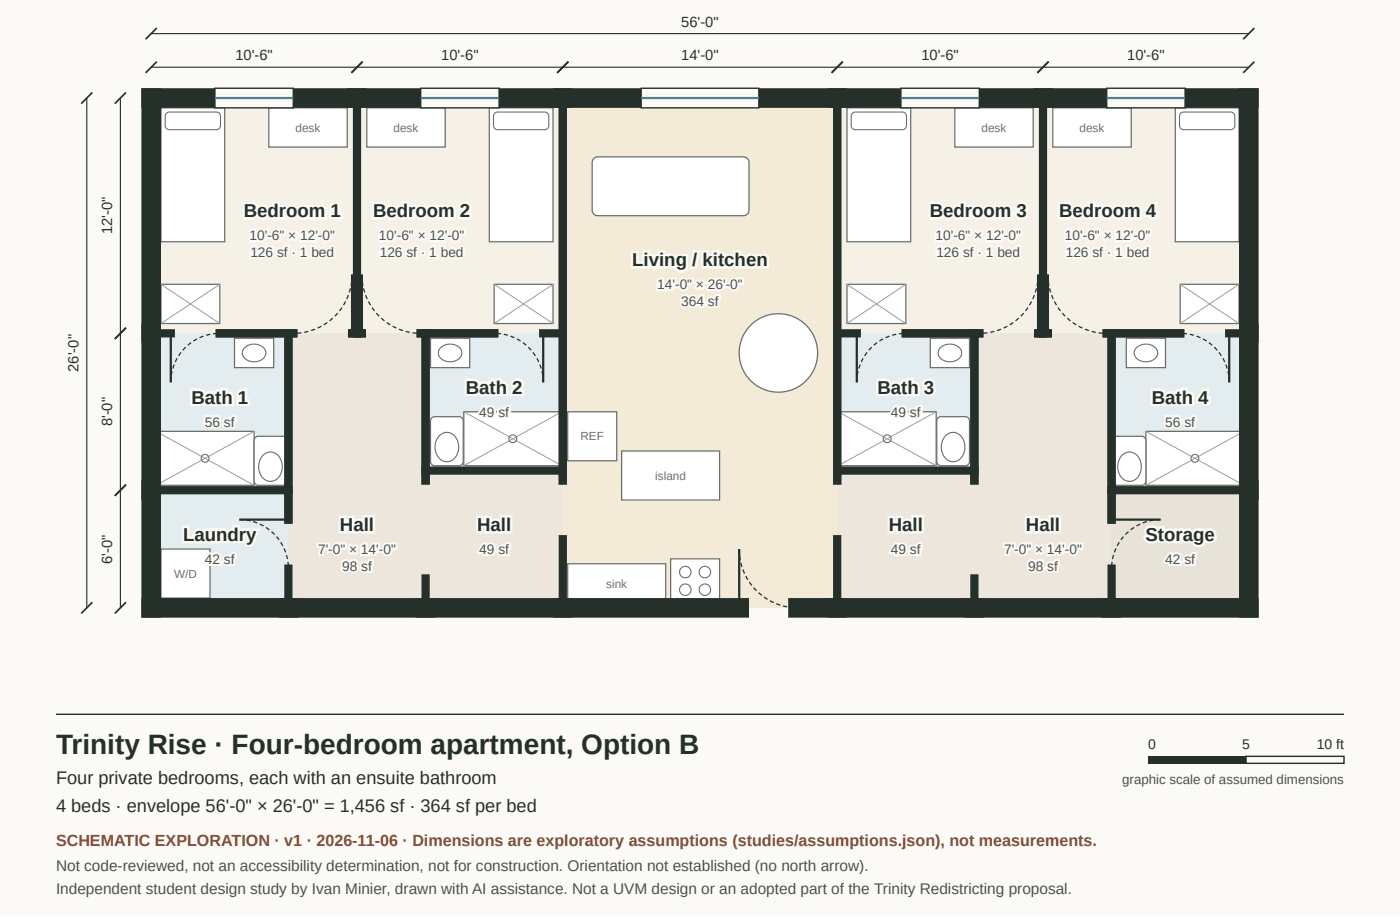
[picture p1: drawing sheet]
<svg xmlns="http://www.w3.org/2000/svg" width="265mm" height="173mm" viewBox="0 0 265 173" stroke-linecap="round" stroke-linejoin="round" font-family="sans-serif">
<path d="M0 0h264.6v173h-264.6z" fill="#fbfaf6"/>
<g fill="#f6f1e7">
<path d="M28.6 18.5h38.9v44.5h-38.9z"/>
<path d="M67.5 18.5h38.9v44.5h-38.9z"/>
</g>
<path d="M106.4 18.5h51.8v96.3h-51.8z" fill="#f3ead8"/>
<g fill="#f6f1e7">
<path d="M158.2 18.5h38.9v44.5h-38.9z"/>
<path d="M197.1 18.5h38.9v44.5h-38.9z"/>
</g>
<path d="M28.6 63h25.9v29.6h-25.9z" fill="#e3edf0"/>
<path d="M54.5 63h25.9v51.8h-25.9z" fill="#ece6dc"/>
<path d="M80.4 63h26v25.9h-26z" fill="#e3edf0"/>
<path d="M80.4 88.9h26v25.9h-26z" fill="#ece6dc"/>
<g fill="#e3edf0">
<path d="M28.6 92.6h25.9v22.2h-25.9z"/>
<path d="M210.1 63h25.9v29.6h-25.9z"/>
</g>
<path d="M184.1 63h26v51.8h-26z" fill="#ece6dc"/>
<path d="M158.2 63h25.9v25.9h-25.9z" fill="#e3edf0"/>
<path d="M158.2 88.9h25.9v25.9h-25.9z" fill="#ece6dc"/>
<path d="M210.1 92.6h25.9v22.2h-25.9z" fill="#e8e3d8"/>
<path d="M30.4 20.4h12.1v25.3h-12.1z" fill="#fff"/>
<path d="M30.4 20.4h12.1v25.3h-12.1z" fill="none" stroke="#6b706b" stroke-width=".24"/>
<path d="M31.5 21.4l.5-.2h8.9a.79 .79 0 0 1 .8 .8v1.7a.79 .79 0 0 1-.8 .8h-8.9a.79 .79 0 0 1-.8-.8v-1.9z" fill="none" stroke="#6b706b" stroke-width=".21"/>
<path d="M50.8 20.4h14.8v7.4h-14.8z" fill="#fff"/>
<path d="M50.8 20.4h14.8v7.4h-14.8z" fill="none" stroke="#6b706b" stroke-width=".24"/>
<path d="M30.4 53.7h11.1v7.4h-11.1z" fill="#fff"/>
<path d="M30.4 53.7h11.1v7.4h-11.1z" fill="none" stroke="#6b706b" stroke-width=".24"/>
<path d="M30.4 53.7l11.1 7.4M41.5 53.7l-11.1 7.4" fill="none" stroke="#9aa09a" stroke-width=".19"/>
<path d="M44.3 63.9h7.4v5.6h-7.4z" fill="#fff"/>
<path d="M44.3 63.9h7.4v5.6h-7.4z" fill="none" stroke="#6b706b" stroke-width=".24"/>
<path d="M46.3 65.6a2.45 2.45 0 0 1 3.9 .9 2.15 2.15 0 0 1-3 1.7 1.51 1.51 0 0 1-1.3-1 1.51 1.51 0 0 1 .4-1.6z" fill="none" stroke="#6b706b" stroke-width=".21"/>
<path d="M29.5 81.5h18.5v10.2h-18.5z" fill="#fff"/>
<path d="M29.5 81.5h18.5v10.2h-18.5z" fill="none" stroke="#6b706b" stroke-width=".24"/>
<path d="M29.5 81.5l18.5 10.2M48 81.5l-18.5 10.2" fill="none" stroke="#9aa09a" stroke-width=".19"/>
<circle cx="38.8" cy="86.6" r=".74" fill="none" stroke="#6b706b" stroke-width=".21"/>
<path d="M48.3 82.7l.5-.3h4.6a.79 .79 0 0 1 .8 .8v7.7a.79 .79 0 0 1-.8 .8h-4.6a.79 .79 0 0 1-.8-.8v-7.7z" fill="#fff"/>
<path d="M48.3 82.7l.5-.3h4.6a.79 .79 0 0 1 .8 .8v7.7a.79 .79 0 0 1-.8 .8h-4.6a.79 .79 0 0 1-.8-.8v-7.7z" fill="none" stroke="#6b706b" stroke-width=".24"/>
<path d="M49.8 86a2.14 2.14 0 0 1 2.3-.4 2.14 2.14 0 0 1 1.2 2 2.56 2.56 0 0 1-2.6 3.3 3 3 0 0 1-.9-4.9z" fill="none" stroke="#6b706b" stroke-width=".21"/>
<path d="M69.3 20.4h14.8v7.4h-14.8z" fill="#fff"/>
<path d="M69.3 20.4h14.8v7.4h-14.8z" fill="none" stroke="#6b706b" stroke-width=".24"/>
<path d="M92.5 20.4h12v25.3h-12z" fill="#fff"/>
<path d="M92.5 20.4h12v25.3h-12z" fill="none" stroke="#6b706b" stroke-width=".24"/>
<path d="M93.5 21.4l.6-.2h8.8a.79 .79 0 0 1 .8 .8v1.7a.79 .79 0 0 1-.8 .8h-8.8a.79 .79 0 0 1-.8-.8v-1.9z" fill="none" stroke="#6b706b" stroke-width=".21"/>
<path d="M93.4 53.7h11.1v7.4h-11.1z" fill="#fff"/>
<path d="M93.4 53.7h11.1v7.4h-11.1z" fill="none" stroke="#6b706b" stroke-width=".24"/>
<path d="M93.4 53.7l11.1 7.4M104.5 53.7l-11.1 7.4" fill="none" stroke="#9aa09a" stroke-width=".19"/>
<path d="M81.4 63.9h7.4v5.6h-7.4z" fill="#fff"/>
<path d="M81.4 63.9h7.4v5.6h-7.4z" fill="none" stroke="#6b706b" stroke-width=".24"/>
<path d="M83.3 65.6a2.45 2.45 0 0 1 4 .9 2.15 2.15 0 0 1-3.1 1.7 1.51 1.51 0 0 1-1.3-1 1.51 1.51 0 0 1 .4-1.6z" fill="none" stroke="#6b706b" stroke-width=".21"/>
<path d="M87.7 77.8h18.5v10.2h-18.5z" fill="#fff"/>
<path d="M87.7 77.8h18.5v10.2h-18.5z" fill="none" stroke="#6b706b" stroke-width=".24"/>
<path d="M87.7 77.8l18.5 10.2M106.2 77.8l-18.5 10.2" fill="none" stroke="#9aa09a" stroke-width=".19"/>
<circle cx="96.9" cy="82.9" r=".74" fill="none" stroke="#6b706b" stroke-width=".21"/>
<path d="M81.6 78.9l.6-.2h4.6a.79 .79 0 0 1 .7 .8v7.7a.79 .79 0 0 1-.7 .8h-4.6a.79 .79 0 0 1-.8-.8v-7.7z" fill="#fff"/>
<path d="M81.6 78.9l.6-.2h4.6a.79 .79 0 0 1 .7 .8v7.7a.79 .79 0 0 1-.7 .8h-4.6a.79 .79 0 0 1-.8-.8v-7.7z" fill="none" stroke="#6b706b" stroke-width=".24"/>
<path d="M83.1 82.3a2.14 2.14 0 0 1 2.3-.4 2.14 2.14 0 0 1 1.2 2 2.56 2.56 0 0 1-2.6 3.3 3 3 0 0 1-.9-4.9z" fill="none" stroke="#6b706b" stroke-width=".21"/>
<path d="M30.4 103.7h9.3v9.3h-9.3z" fill="#fff"/>
<path d="M30.4 103.7h9.3v9.3h-9.3z" fill="none" stroke="#6b706b" stroke-width=".24"/>
<path d="M222.1 20.4h12.1v25.3h-12.1z" fill="#fff"/>
<path d="M222.1 20.4h12.1v25.3h-12.1z" fill="none" stroke="#6b706b" stroke-width=".24"/>
<path d="M223.1 21.4l.6-.2h8.9a.79 .79 0 0 1 .8 .8v1.7a.79 .79 0 0 1-.8 .8h-8.9a.79 .79 0 0 1-.8-.8v-1.9z" fill="none" stroke="#6b706b" stroke-width=".21"/>
<path d="M199 20.4h14.8v7.4h-14.8z" fill="#fff"/>
<path d="M199 20.4h14.8v7.4h-14.8z" fill="none" stroke="#6b706b" stroke-width=".24"/>
<path d="M223 53.7h11.2v7.4h-11.2z" fill="#fff"/>
<path d="M223 53.7h11.2v7.4h-11.2z" fill="none" stroke="#6b706b" stroke-width=".24"/>
<path d="M223 53.7l11.2 7.4M234.2 53.7l-11.2 7.4" fill="none" stroke="#9aa09a" stroke-width=".19"/>
<path d="M212.9 63.9h7.4v5.6h-7.4z" fill="#fff"/>
<path d="M212.9 63.9h7.4v5.6h-7.4z" fill="none" stroke="#6b706b" stroke-width=".24"/>
<path d="M214.8 65.6a2.45 2.45 0 0 1 4 .9 2.15 2.15 0 0 1-3.1 1.7 1.51 1.51 0 0 1-1.3-1 1.51 1.51 0 0 1 .4-1.6z" fill="none" stroke="#6b706b" stroke-width=".21"/>
<path d="M216.6 81.5h18.5v10.2h-18.5z" fill="#fff"/>
<path d="M216.6 81.5h18.5v10.2h-18.5z" fill="none" stroke="#6b706b" stroke-width=".24"/>
<path d="M216.6 81.5l18.5 10.2M235.1 81.5l-18.5 10.2" fill="none" stroke="#9aa09a" stroke-width=".19"/>
<circle cx="225.8" cy="86.6" r=".74" fill="none" stroke="#6b706b" stroke-width=".21"/>
<path d="M210.6 82.7l.6-.3h4.6a.79 .79 0 0 1 .8 .8v7.7a.79 .79 0 0 1-.8 .8h-4.6a.79 .79 0 0 1-.8-.8v-7.7z" fill="#fff"/>
<path d="M210.6 82.7l.6-.3h4.6a.79 .79 0 0 1 .8 .8v7.7a.79 .79 0 0 1-.8 .8h-4.6a.79 .79 0 0 1-.8-.8v-7.7z" fill="none" stroke="#6b706b" stroke-width=".24"/>
<path d="M212.1 86a2.14 2.14 0 0 1 2.3-.4 2.14 2.14 0 0 1 1.3 2 2.56 2.56 0 0 1-2.7 3.3 3 3 0 0 1-.9-4.9z" fill="none" stroke="#6b706b" stroke-width=".21"/>
<path d="M180.4 20.4h14.9v7.4h-14.9z" fill="#fff"/>
<path d="M180.4 20.4h14.9v7.4h-14.9z" fill="none" stroke="#6b706b" stroke-width=".24"/>
<path d="M160.1 20.4h12v25.3h-12z" fill="#fff"/>
<path d="M160.1 20.4h12v25.3h-12z" fill="none" stroke="#6b706b" stroke-width=".24"/>
<path d="M161.1 21.4l.6-.2h8.8a.79 .79 0 0 1 .8 .8v1.7a.79 .79 0 0 1-.8 .8h-8.8a.79 .79 0 0 1-.8-.8v-1.9z" fill="none" stroke="#6b706b" stroke-width=".21"/>
<path d="M160.1 53.7h11.1v7.4h-11.1z" fill="#fff"/>
<path d="M160.1 53.7h11.1v7.4h-11.1z" fill="none" stroke="#6b706b" stroke-width=".24"/>
<path d="M160.1 53.7l11.1 7.4M171.2 53.7l-11.1 7.4" fill="none" stroke="#9aa09a" stroke-width=".19"/>
<path d="M175.8 63.9h7.4v5.6h-7.4z" fill="#fff"/>
<path d="M175.8 63.9h7.4v5.6h-7.4z" fill="none" stroke="#6b706b" stroke-width=".24"/>
<path d="M177.8 65.6a2.45 2.45 0 0 1 3.9 .9 2.15 2.15 0 0 1-3 1.7 1.51 1.51 0 0 1-1.3-1 1.51 1.51 0 0 1 .4-1.6z" fill="none" stroke="#6b706b" stroke-width=".21"/>
<path d="M158.4 77.8h18.5v10.2h-18.5z" fill="#fff"/>
<path d="M158.4 77.8h18.5v10.2h-18.5z" fill="none" stroke="#6b706b" stroke-width=".24"/>
<path d="M158.4 77.8l18.5 10.2M176.9 77.8l-18.5 10.2" fill="none" stroke="#9aa09a" stroke-width=".19"/>
<circle cx="167.7" cy="82.9" r=".74" fill="none" stroke="#6b706b" stroke-width=".21"/>
<path d="M177.3 78.9l.5-.2h4.6a.79 .79 0 0 1 .8 .8v7.7a.79 .79 0 0 1-.8 .8h-4.6a.79 .79 0 0 1-.8-.8v-7.7z" fill="#fff"/>
<path d="M177.3 78.9l.5-.2h4.6a.79 .79 0 0 1 .8 .8v7.7a.79 .79 0 0 1-.8 .8h-4.6a.79 .79 0 0 1-.8-.8v-7.7z" fill="none" stroke="#6b706b" stroke-width=".24"/>
<path d="M178.8 82.3a2.14 2.14 0 0 1 2.3-.4 2.14 2.14 0 0 1 1.2 2 2.56 2.56 0 0 1-2.6 3.3 3 3 0 0 1-.9-4.9z" fill="none" stroke="#6b706b" stroke-width=".21"/>
<path d="M107.3 77.8h9.2v9.2h-9.2z" fill="#fff"/>
<path d="M107.3 77.8h9.2v9.2h-9.2z" fill="none" stroke="#6b706b" stroke-width=".24"/>
<path d="M107.3 106.5h18.5v7.4h-18.5z" fill="#fff"/>
<path d="M107.3 106.5h18.5v7.4h-18.5z" fill="none" stroke="#6b706b" stroke-width=".24"/>
<path d="M126.7 105.6h9.3v8.3h-9.3z" fill="#fff"/>
<path d="M126.7 105.6h9.3v8.3h-9.3z" fill="none" stroke="#6b706b" stroke-width=".24"/>
<g fill="none" stroke="#6b706b" stroke-width=".21">
<circle cx="129.5" cy="108.1" r="1.08"/>
<circle cx="129.5" cy="111.4" r="1.08"/>
<circle cx="133.2" cy="108.1" r="1.08"/>
<circle cx="133.2" cy="111.4" r="1.08"/>
</g>
<path d="M117.5 85.2h18.5v9.3h-18.5z" fill="#fff"/>
<path d="M117.5 85.2h18.5v9.3h-18.5z" fill="none" stroke="#6b706b" stroke-width=".24"/>
<circle cx="147.1" cy="66.7" r="7.4" fill="#fff"/>
<circle cx="147.1" cy="66.7" r="7.4" fill="none" stroke="#6b706b" stroke-width=".24"/>
<path d="M112.2 29.9l.8-.3h27.5a1.06 1.06 0 0 1 1.1 1.1v9a1.06 1.06 0 0 1-1.1 1h-27.5a1.06 1.06 0 0 1-1.1-1v-9z" fill="#fff"/>
<path d="M112.2 29.9l.8-.3h27.5a1.06 1.06 0 0 1 1.1 1.1v9a1.06 1.06 0 0 1-1.1 1h-27.5a1.06 1.06 0 0 1-1.1-1v-9z" fill="none" stroke="#6b706b" stroke-width=".24"/>
<path d="M40.6 18.5h-12v96.3h111.1M55.4 18.5h24.1M94.3 18.5h26.9M143.4 18.5h26.9M185.1 18.5h24.1M224 18.5h12v96.3h-85.2" fill="none" stroke="#26302b" stroke-width="3.7"/>
<g fill="none" stroke="#26302b" stroke-width="1.6">
<path d="M67.5 18.5v44.5M106.4 18.5v72.3M158.2 18.5v72.3M197.1 18.5v44.5M28.6 63h3.7M41.5 63h13.9M54.5 63v35.2M66.5 63h1.9M79.5 63h13.9M80.4 63v27.8M102.7 63h3.7M158.2 63h3.7"/>
<path d="M171.2 63h13.9M184.1 63v27.8M196.2 63h1.8M209.2 63h13.8M210.1 63v35.2M232.3 63h3.7M28.6 92.6h25.9M80.4 88.9h26M158.2 88.9h25.9M210.1 92.6h25.9M54.5 107.4v7.4M80.4 109.3v5.5"/>
<path d="M106.4 101.9v12.9M158.2 101.9v12.9M184.1 109.3v5.5M210.1 107.4v7.4"/>
</g>
<path d="M40.6 16.7h14.8v3.7h-14.8z" fill="#fbfaf6"/>
<path d="M40.6 16.7h14.8v3.7h-14.8z" fill="none" stroke="#26302b" stroke-width=".26"/>
<path d="M40.6 18.5h14.8" fill="none" stroke="#4d7f99" stroke-width=".42"/>
<path d="M79.5 16.7h14.8v3.7h-14.8z" fill="#fbfaf6"/>
<path d="M79.5 16.7h14.8v3.7h-14.8z" fill="none" stroke="#26302b" stroke-width=".26"/>
<path d="M79.5 18.5h14.8" fill="none" stroke="#4d7f99" stroke-width=".42"/>
<path d="M170.3 16.7h14.8v3.7h-14.8z" fill="#fbfaf6"/>
<path d="M170.3 16.7h14.8v3.7h-14.8z" fill="none" stroke="#26302b" stroke-width=".26"/>
<path d="M170.3 18.5h14.8" fill="none" stroke="#4d7f99" stroke-width=".42"/>
<path d="M209.2 16.7h14.8v3.7h-14.8z" fill="#fbfaf6"/>
<path d="M209.2 16.7h14.8v3.7h-14.8z" fill="none" stroke="#26302b" stroke-width=".26"/>
<path d="M209.2 18.5h14.8" fill="none" stroke="#4d7f99" stroke-width=".42"/>
<path d="M121.2 16.7h22.2v3.7h-22.2z" fill="#fbfaf6"/>
<path d="M121.2 16.7h22.2v3.7h-22.2z" fill="none" stroke="#26302b" stroke-width=".26"/>
<path d="M121.2 18.5h22.2" fill="none" stroke="#4d7f99" stroke-width=".42"/>
<path d="M139.7 103.7v11.1" fill="none" stroke="#26302b" stroke-width=".42"/>
<path d="M139.6 103.7h.2v.8h-.2zM139.7 105h.2l.1 .8h-.2zM139.9 106.4l.2-.1 .2 .8h-.2zM140.3 107.6h.2l.3 .7-.2 .1zM140.8 108.9l.2-.1 .4 .6-.2 .2zM141.5 110l.2-.1 .5 .6-.2 .2zM142.3 111.1l.2-.2 .6 .6-.2 .2zM143.4 111.9l.6 .5-.1 .2-.6-.6zM144.5 112.7l.6 .4-.1 .2-.7-.4zM145.6 113.4l.7 .3-.1 .2-.7-.3zM146.8 113.9l.7 .3-.1 .2-.7-.2zM148 114.3l.8 .2-.1 .3-.8-.2zM149.3 114.6l.8 .1v.2l-.8-.1zM150.6 114.7h.2v.2h-.2z" fill="#26302b"/>
<path d="M66.5 51.9v11.1" fill="none" stroke="#26302b" stroke-width=".42"/>
<path d="M66.4 51.9h.3l-.1 .7h-.2zM66.3 53.2h.3l-.1 .8-.3-.1zM66.1 54.4l.2 .1-.2 .8-.2-.1zM65.7 55.7l.3 .1-.4 .7-.2-.1zM65.2 56.9l.2 .1-.4 .7-.2-.1zM64.5 58l.2 .2-.4 .6-.2-.1zM63.7 59.1l.2 .1-.5 .6-.2-.2zM62.2 60.5l.6-.5 .2 .2-.6 .5zM61.1 61.3l.7-.5 .1 .2-.6 .5zM60 61.9l.7-.4 .1 .2-.7 .4zM58.7 62.3l.8-.2 .1 .2-.8 .3zM57.5 62.7l.7-.2 .1 .2-.8 .2zM56.2 62.8l.8-.1v.3l-.8 .1zM55.4 62.9l.3-.1v.3h-.3z" fill="#26302b"/>
<path d="M68.4 51.9v11.1" fill="none" stroke="#26302b" stroke-width=".42"/>
<path d="M68.3 51.9h.2v.7h-.2zM68.4 53.2h.2l.1 .7-.2 .1zM68.6 54.5l.2-.1 .2 .8-.2 .1zM69 55.8l.2-.1 .3 .7-.2 .1zM69.5 57l.2-.1 .4 .7-.2 .1zM70.2 58.2l.2-.2 .5 .7-.2 .1zM71 59.2l.2-.1 .5 .5-.1 .2zM72.1 60l.6 .5-.1 .2-.6-.5zM73.1 60.8l.7 .5-.1 .2-.7-.5zM74.3 61.5l.7 .4-.1 .2-.7-.4zM75.4 62.1l.8 .2-.1 .3-.7-.3zM76.7 62.5l.8 .2-.1 .2-.8-.2zM78 62.7l.8 .1v.3l-.8-.1zM79.3 62.8l.2 .1v.2h-.2z" fill="#26302b"/>
<path d="M32.3 63v9.2" fill="none" stroke="#26302b" stroke-width=".42"/>
<path d="M32.2 71.4l.2 .1v.7h-.2zM32.4 70.1l.2 .1-.1 .7h-.2zM32.8 68.8l.2 .1-.2 .8-.3-.1zM33.4 67.6l.2 .1-.4 .7-.2-.1zM34.1 66.5l.2 .1-.4 .7-.2-.1zM34.8 65.7l.2-.2 .2 .2-.6 .5-.1-.1zM35.4 65.1l.6-.5 .2 .2-.6 .5zM36.5 64.3l.7-.4 .1 .2-.7 .4zM37.7 63.7l.7-.3 .1 .2-.7 .3zM38.9 63.2l.8-.2 .1 .3-.8 .2zM40.2 62.9h.8l.1 .2-.8 .1z" fill="#26302b"/>
<path d="M102.7 63v9.2" fill="none" stroke="#26302b" stroke-width=".42"/>
<path d="M102.5 71.5l.2-.1 .1 .8h-.3zM102.3 70.2l.2-.1 .2 .8h-.3zM101.9 68.9l.2-.1 .3 .8-.2 .1zM101.4 67.7l.2-.1 .3 .7-.2 .1zM100.6 66.6l.2-.1 .5 .7-.2 .1zM99.9 65.5l.6 .6-.2 .1-.5-.5zM98.9 64.6l.6 .5-.1 .2-.6-.5zM97.7 63.9l.8 .4-.2 .2-.7-.4zM96.5 63.4l.8 .3-.1 .2-.8-.3zM95.2 63l.8 .2-.1 .3-.7-.2zM93.9 62.9h.8v.3l-.8-.1z" fill="#26302b"/>
<path d="M45.2 98.2h9.3" fill="none" stroke="#26302b" stroke-width=".42"/>
<path d="M45.2 98l.8 .1v.2h-.8zM46.6 98.1l.8 .2-.1 .2-.8-.1zM47.9 98.4l.8 .3-.1 .2-.8-.3zM49.1 98.9l.8 .4-.2 .2-.7-.4zM50.3 99.5l.7 .5-.2 .2-.6-.5zM51.4 100.3l.6 .6-.2 .2-.6-.6zM52.2 101.4l.1-.1 .5 .6-.1 .2zM52.9 102.5l.2-.1 .5 .7-.3 .1zM53.6 103.6l.2-.1 .3 .8-.2 .1zM54 104.9l.3-.1 .1 .8h-.2zM54.3 106.2l.2-.1 .1 .8h-.2z" fill="#26302b"/>
<path d="M198 51.9v11.1" fill="none" stroke="#26302b" stroke-width=".42"/>
<path d="M197.9 51.9h.3v.7h-.3zM198 53.2h.2l.2 .7-.3 .1zM198.2 54.5l.3-.1 .2 .8-.2 .1zM198.6 55.8l.3-.1 .3 .7-.3 .1zM199.2 57l.2-.1 .4 .7-.2 .1zM199.9 58.2l.2-.2 .4 .7-.2 .1zM200.7 59.2l.2-.1 .5 .5-.2 .2zM201.8 60l.6 .5-.2 .2-.6-.5zM202.8 60.8l.7 .5-.2 .2-.6-.5zM203.9 61.5l.7 .4-.1 .2-.7-.4zM205.1 62.1l.7 .2v.3l-.8-.3zM206.3 62.5l.8 .2v.2l-.8-.2zM207.6 62.7l.8 .1v.3l-.8-.1zM208.9 62.8l.3 .1v.2h-.3z" fill="#26302b"/>
<path d="M196.2 51.9v11.1" fill="none" stroke="#26302b" stroke-width=".42"/>
<path d="M196.1 51.9h.2v.7h-.3zM196 53.2h.2l-.1 .8-.2-.1zM195.8 54.4l.2 .1-.2 .8-.3-.1zM195.4 55.7l.2 .1-.3 .7-.2-.1zM194.8 56.9l.3 .1-.4 .7-.2-.1zM194.2 58l.2 .2-.5 .6-.2-.1zM193.4 59.1l.2 .1-.6 .6-.2-.2zM191.9 60.5l.6-.5 .1 .2-.6 .5zM190.8 61.3l.6-.5 .2 .2-.7 .5zM189.6 61.9l.7-.4 .1 .2-.7 .4zM188.4 62.3l.7-.2 .1 .2-.7 .3zM187.1 62.7l.8-.2v.2l-.7 .2zM185.8 62.8l.8-.1v.3l-.8 .1zM185.1 62.9l.2-.1v.3h-.2z" fill="#26302b"/>
<path d="M232.3 63v9.2" fill="none" stroke="#26302b" stroke-width=".42"/>
<path d="M232.2 71.5l.2-.1v.8h-.2zM231.9 70.2l.3-.1 .1 .8h-.2zM231.6 68.9l.2-.1 .2 .8-.2 .1zM231 67.7l.2-.1 .4 .7-.2 .1zM230.3 66.6l.2-.1 .4 .7-.2 .1zM229.6 65.5l.5 .6-.2 .1-.5-.5zM228.5 64.6l.7 .5-.2 .2-.6-.5zM227.4 63.9l.7 .4-.1 .2-.7-.4zM226.2 63.4l.7 .3-.1 .2-.7-.3zM224.9 63l.8 .2-.1 .3-.8-.2zM223.5 62.9h.8v.3l-.8-.1z" fill="#26302b"/>
<path d="M161.9 63v9.2" fill="none" stroke="#26302b" stroke-width=".42"/>
<path d="M161.8 71.4l.3 .1-.1 .7h-.2zM162 70.1l.3 .1-.2 .7h-.2zM162.4 68.8l.3 .1-.3 .8-.2-.1zM163 67.6l.2 .1-.3 .7-.2-.1zM163.8 66.5l.2 .1-.5 .7-.2-.1zM164.5 65.7l.2-.2 .1 .2-.5 .5-.2-.1zM165.1 65.1l.6-.5 .1 .2-.6 .5zM166.1 64.3l.7-.4 .1 .2-.6 .4zM167.3 63.7l.8-.3v.2l-.7 .3zM168.6 63.2l.8-.2v.3l-.8 .2zM169.9 62.9h.8v.2l-.8 .1z" fill="#26302b"/>
<path d="M210.1 98.2h9.2" fill="none" stroke="#26302b" stroke-width=".42"/>
<path d="M218.5 98.1l.8-.1v.3h-.7zM217.2 98.3l.8-.2v.3l-.7 .1zM215.9 98.7l.8-.3 .1 .2-.8 .3zM214.7 99.3l.7-.4 .1 .2-.7 .4zM213.6 100l.7-.5 .1 .2-.6 .5zM212.8 100.7l.4-.4 .1 .2-.5 .6-.2-.2zM212.2 101.3l.2 .1-.5 .7-.2-.2zM211.4 102.4l.2 .1-.4 .7-.2-.1zM210.8 103.5l.2 .1-.3 .8-.2-.1zM210.3 104.8l.3 .1-.2 .7h-.3zM210.1 106.1l.2 .1-.1 .7h-.2z" fill="#26302b"/>
<path d="M16.4 18.5v96.3M22.8 18.5v96.3M28.6 6.3h207.4M28.6 12.7h207.4" fill="none" stroke="#26302b" stroke-width=".21"/>
<g fill="none" stroke="#26302b" stroke-width=".32">
<path d="M17.5 17.5l-2.2 2.1M23.8 17.5l-2.1 2.1M29.6 5.3l-2.1 2.1M29.6 11.6l-2.1 2.2M68.5 11.6l-2.1 2.2M107.4 11.6l-2.1 2.2M159.3 11.6l-2.1 2.2M198.2 11.6l-2.1 2.2M237.1 5.3l-2.2 2.1M237.1 11.6l-2.2 2.2M23.8 61.9l-2.1 2.1M23.8 91.5l-2.1 2.2"/>
<path d="M17.5 113.8l-2.2 2.1M23.8 113.8l-2.1 2.1"/>
</g>
<path d="M10.6 134.9h243.4" fill="none" stroke="#26302b" stroke-width=".26"/>
<path d="M217 142.9h18.5v1.3h-18.5z" fill="#26302b"/>
<path d="M235.5 142.9h18.5v1.3h-18.5z" fill="#fbfaf6"/>
<path d="M235.5 142.9h18.5v1.3h-18.5z" fill="none" stroke="#26302b" stroke-width=".26"/>
<text font-size="5.3" fill="#26302b" x="10.6" y="142.3">Trinity Rise · Four-bedroom apartment, Option B</text>
<g font-size="3.5" fill="#fbfaf6">
<text x="46.1" y="41">Bedroom1</text>
<text x="70.5" y="41">Bedroom2</text>
<text x="175.7" y="41">Bedroom3</text>
<text x="200.1" y="41">Bedroom4</text>
<text x="119.5" y="50.3">Living / kitchen</text>
<text x="36.2" y="76.2">Bath 1</text>
<text x="88" y="74.4">Bath 2</text>
<text x="165.8" y="74.4">Bath 3</text>
<text x="217.7" y="76.2">Bath 4</text>
<text x="64.2" y="100.3">Hallll</text>
<text x="90.2" y="100.3">Hallll</text>
<text x="168" y="100.3">Hallll</text>
<text x="193.9" y="100.3">Hallll</text>
<text x="34.6" y="102.2">Laundry</text>
<text x="216.5" y="102.2">Storage</text>
</g>
<g font-size="3.5" fill="#26302b">
<text x="46.1" y="41">Bedroom 1</text>
<text x="70.5" y="41">Bedroom 2</text>
<text x="175.7" y="41">Bedroom 3</text>
<text x="200.1" y="41">Bedroom 4</text>
<text x="119.5" y="50.3">Living/kitchen</text>
<text x="36.2" y="76.2">Bath1</text>
<text x="88" y="74.4">Bath2</text>
<text x="165.8" y="74.4">Bath3</text>
<text x="217.7" y="76.2">Bath4</text>
</g>
<g font-size="3.4" fill="#26302b">
<text x="10.6" y="148.2">Four private bedrooms, each with an ensuite bathroom</text>
<text x="10.6" y="153.5">4 beds · envelope 56'-0&quot; × 26'-0&quot; = 1,456 sf · 364 sf per bed</text>
</g>
<text font-size="3" fill="#8b4d36" x="10.6" y="159.8">SCHEMATIC EXPLORATION · v1 · 2026-11-06 · Dimensions are exploratory assumptions (studies/assumptions.json), not measurements.</text>
<g font-size="2.9" fill="#4a524d">
<text x="10.6" y="164.6">Not code-reviewed, not an accessibility determination, not for construction. Orientation not established (no north arrow).</text>
<text x="10.6" y="168.8">Independent student design study by Ivan Minier, drawn with AI assistance. Not a UVM design or an adopted part of the Trinity Redistricting proposal.</text>
</g>
<g font-size="2.8" fill="#26302b">
<text x="128.8" y="5">56'-0&quot;</text>
<text x="44.5" y="11.4">10'-6&quot;</text>
<text x="83.4" y="11.4">10'-6&quot;</text>
<text x="128.8" y="11.4">14'-0&quot;</text>
<text x="174.1" y="11.4">10'-6&quot;</text>
<text x="213" y="11.4">10'-6&quot;</text>
<text x="21.2" y="44.3" transform="rotate(-90 21.2 44.3)">12'-0&quot;</text>
<text x="14.8" y="70.2" transform="rotate(-90 14.8 70.2)">26'-0&quot;</text>
<text x="21.2" y="80.6" transform="rotate(-90 21.2 80.6)">8'-0&quot;</text>
<text x="21.2" y="106.5" transform="rotate(-90 21.2 106.5)">6'-0&quot;</text>
</g>
<g font-size="2.6" fill="#fbfaf6">
<text x="47.2" y="45.4">10'-6&quot; × 12'-0&quot;</text>
<text x="71.6" y="45.4">10'-6&quot; × 12'-0&quot;</text>
<text x="176.8" y="45.4">10'-6&quot; × 12'-0&quot;</text>
<text x="201.3" y="45.4">10'-6&quot; × 12'-0&quot;</text>
<text x="47.3" y="48.5">126sf · 1 bed</text>
<text x="71.8" y="48.5">126sf · 1 bed</text>
<text x="177" y="48.5">126sf · 1 bed</text>
<text x="201.4" y="48.5">126sf · 1 bed</text>
<text x="124.2" y="54.7">14'-0&quot; × 26'-0&quot;</text>
<text x="128.8" y="57.8">364sf</text>
<text x="38.7" y="80.6">56sf</text>
<text x="90.6" y="78.7">49sf</text>
<text x="168.4" y="78.7">49sf</text>
<text x="220.2" y="80.6">56sf</text>
<text x="38.7" y="106.5">42sf</text>
<text x="60.1" y="104.7">7'-0&quot;×14'-0&quot;</text>
<text x="64.7" y="107.8">98sf</text>
<text x="90.6" y="104.7">49sf</text>
<text x="168.4" y="104.7">49sf</text>
<text x="189.8" y="104.7">7'-0&quot;×14'-0&quot;</text>
<text x="194.3" y="107.8">98sf</text>
<text x="220.2" y="106.5">42sf</text>
</g>
<g font-size="2.6" fill="#4a524d">
<text x="47.2" y="45.4">10'-6&quot;×12'-0&quot;</text>
<text x="71.6" y="45.4">10'-6&quot;×12'-0&quot;</text>
<text x="176.8" y="45.4">10'-6&quot;×12'-0&quot;</text>
<text x="201.3" y="45.4">10'-6&quot;×12'-0&quot;</text>
<text x="47.3" y="48.5">126 sf· 1bed</text>
<text x="71.8" y="48.5">126 sf· 1bed</text>
<text x="177" y="48.5">126 sf· 1bed</text>
<text x="201.4" y="48.5">126 sf· 1bed</text>
<text x="124.2" y="54.7">14'-0&quot;×26'-0&quot;</text>
<text x="128.8" y="57.8">364 sf</text>
<text x="43.6" y="80.6">f</text>
<text x="95.5" y="78.7">f</text>
<text x="173.3" y="78.7">f</text>
<text x="225.1" y="80.6">f</text>
<text x="43.6" y="106.5">f</text>
<text x="60.1" y="104.7">7'-0&quot; × 14'-0&quot;</text>
<text x="69.6" y="107.8">f</text>
<text x="95.5" y="104.7">f</text>
<text x="173.3" y="104.7">f</text>
<text x="189.8" y="104.7">7'-0&quot; × 14'-0&quot;</text>
<text x="199.2" y="107.8">f</text>
<text x="225.1" y="106.5">f</text>
</g>
<g font-size="2.6" fill="#26302b">
<text x="217" y="141.6">0</text>
<text x="234.7" y="141.6">5</text>
<text x="248.8" y="141.6">10 ft</text>
</g>
<text font-size="2.5" fill="#4a524d" x="212.1" y="148.2">graphic scale of assumed dimensions</text>
<g font-size="2.2" fill="#6b706b">
<text x="55.9" y="24.9">desk</text>
<text x="74.4" y="24.9">desk</text>
<text x="185.5" y="24.9">desk</text>
<text x="204" y="24.9">desk</text>
<text x="109.7" y="83.2">REF</text>
<text x="123.8" y="90.6">island</text>
<text x="32.9" y="109.1">W/D</text>
<text x="114.6" y="111">sink</text>
</g>
</svg>
